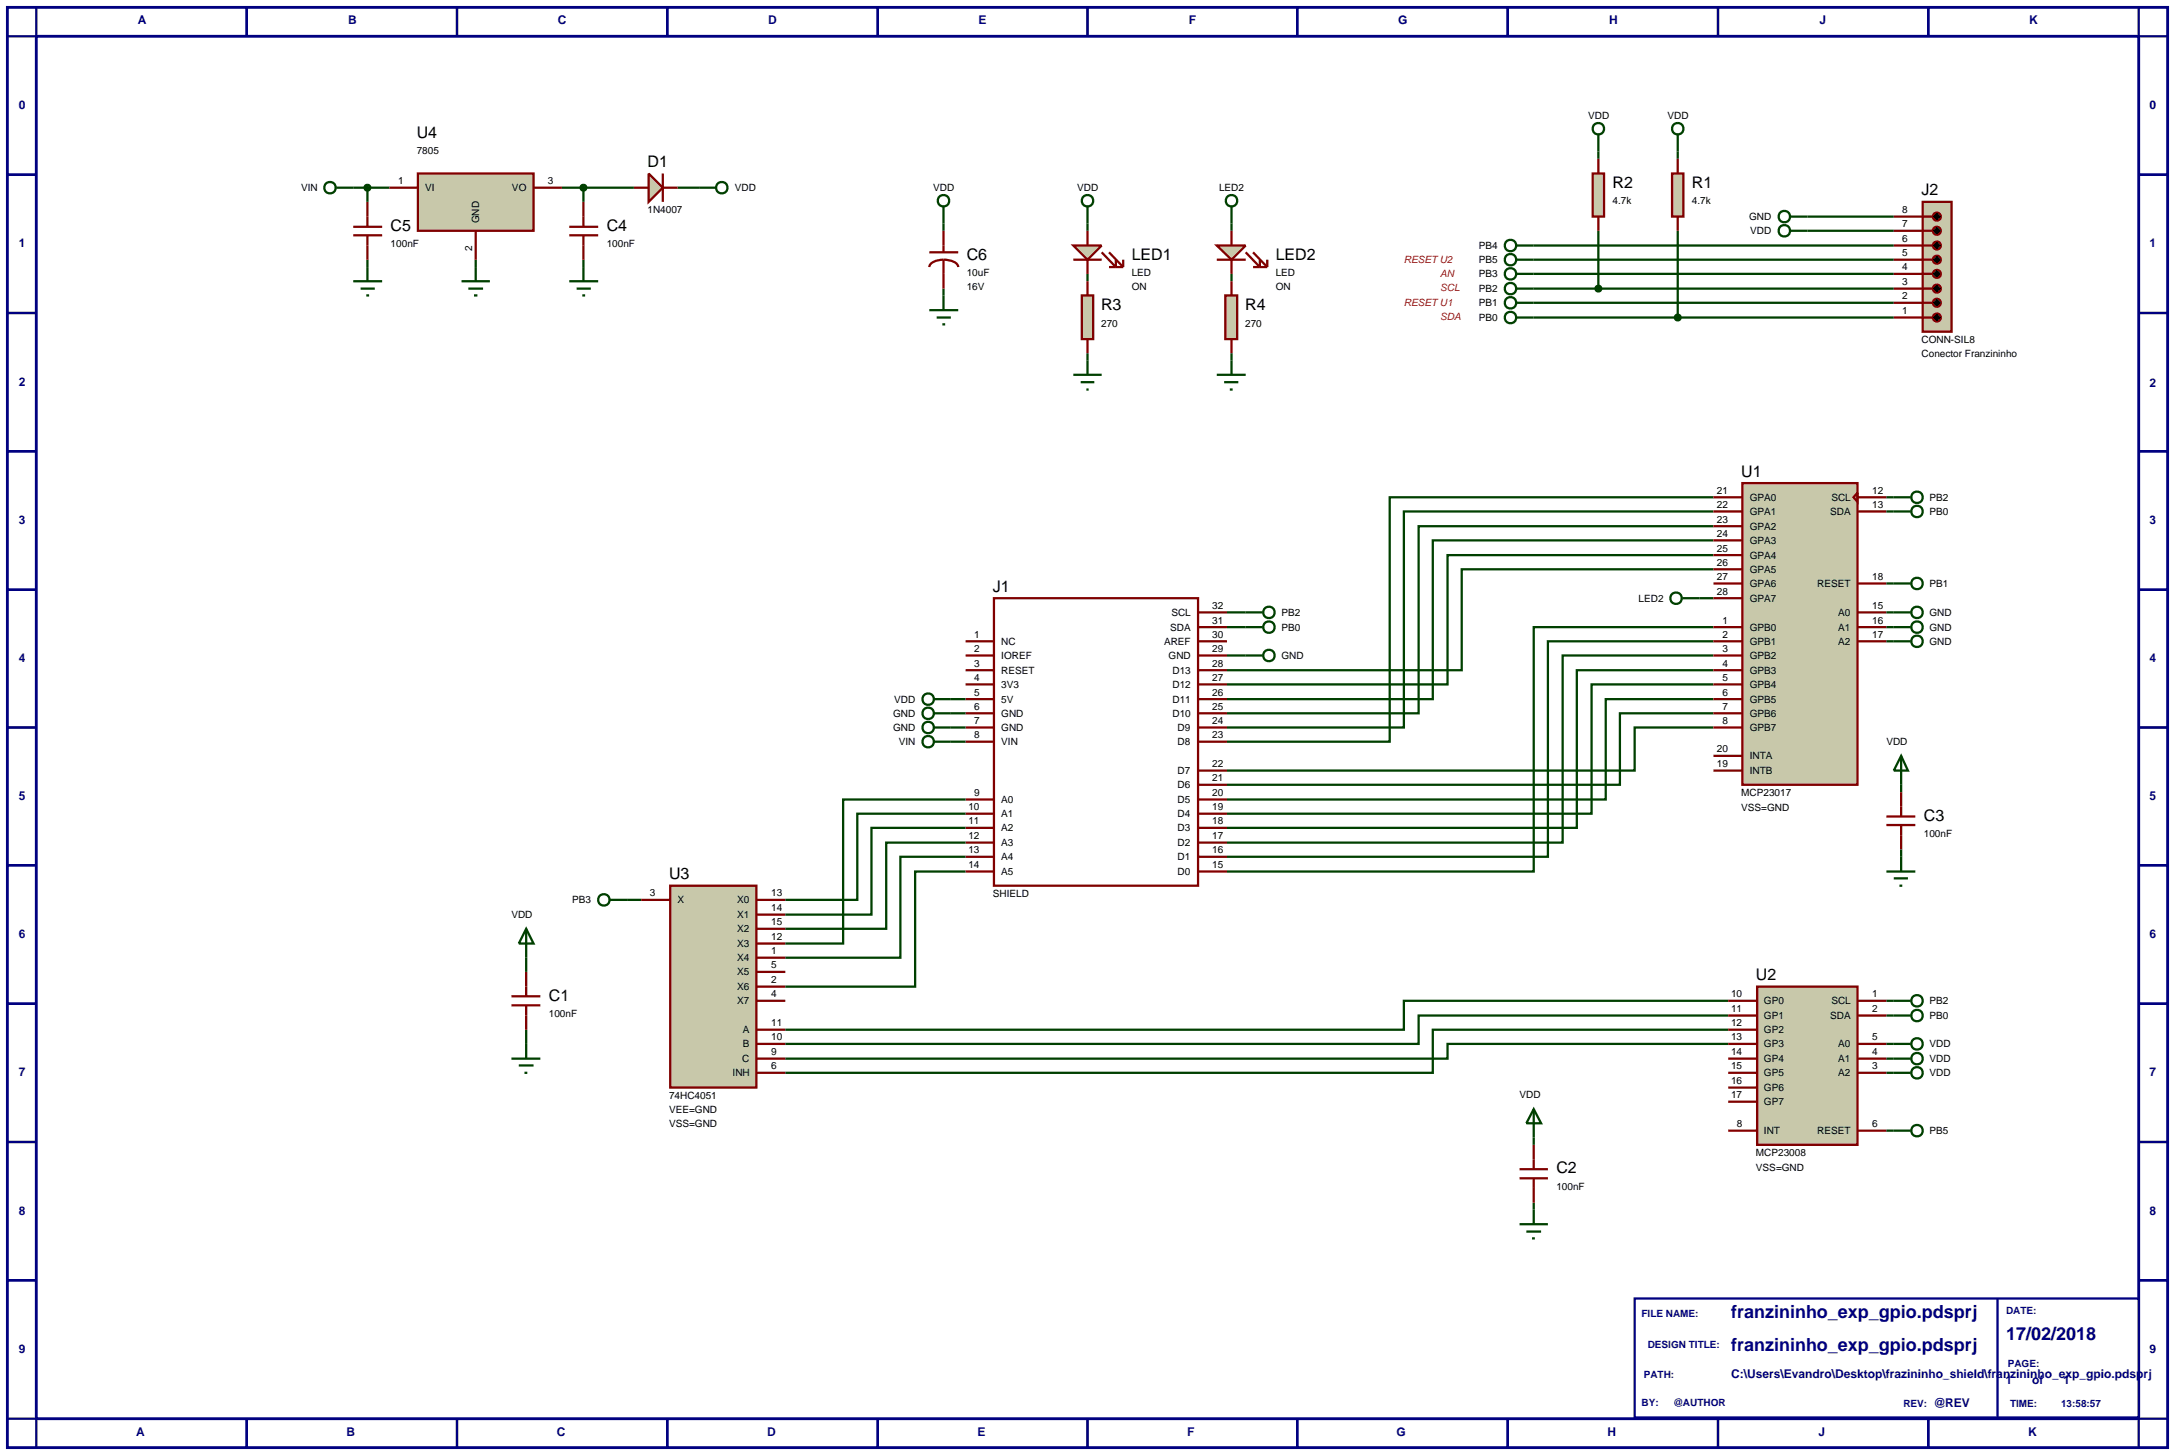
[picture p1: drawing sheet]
<svg xmlns="http://www.w3.org/2000/svg" width="384mm" height="257mm" viewBox="0 0 384 257" stroke-linecap="round" stroke-linejoin="round" font-family="sans-serif">
<path d="M1.3 1.3h381v254h-381zM6.4 6.4h370.8v243.8h-370.8z" fill="none" stroke="#000080" stroke-width=".5"/>
<g fill="none" stroke="#000080" stroke-width=".4">
<path d="M6.4 1.3v5.1h-5.1M43.5 1.3v5.1M80.6 1.3v5.1M117.7 1.3v5.1M154.8 1.3v5.1M191.8 1.3v5.1M228.8 1.3v5.1M265.9 1.3v5.1M303 1.3v5.1M340.1 1.3v5.1M377.2 1.3v5.1h5.1M1.3 30.8h5.1"/>
<path d="M377.2 30.8h5.1M1.3 55.2h5.1M377.2 55.2h5.1M1.3 79.6h5.1M377.2 79.6h5.1M1.3 104h5.1M377.2 104h5.1M1.3 128.3h5.1M377.2 128.3h5.1M1.3 152.6h5.1M377.2 152.6h5.1M1.3 177h5.1"/>
<path d="M377.2 177h5.1M1.3 201.4h5.1M377.2 201.4h5.1M1.3 225.8h5.1M377.2 225.8h5.1M1.3 250.2h5.1v5.1M43.5 250.2v5.1M80.6 250.2v5.1M117.7 250.2v5.1M154.8 250.2v5.1M191.8 250.2v5.1M228.8 250.2v5.1"/>
<path d="M265.9 250.2v5.1M303 250.2v5.1M340.1 250.2v5.1M382.3 250.2h-5.1v5.1"/>
</g>
<path d="M288.3 229h88.9v21h-88.9z" fill="#fff" stroke="#000080" stroke-width=".4"/>
<path d="M352.3 229v21" fill="none" stroke="#000080" stroke-width=".4"/>
<g fill="none" stroke="#004000" stroke-width=".4">
<path d="M62.3 33.1h6.4M64.8 33.1v2.5M99.1 33.1h12.7M102.9 33.1v2.5M119.5 33.1h3.8M166.4 39.4v1.3M191.8 39.4v1.3M217.2 39.4v1.3M281.9 26.7v1.3M295.9 26.7v1.3M318.8 38.2h15.2M64.8 45.8v1.3"/>
<path d="M83.9 45.8v1.3M102.9 45.8v1.3M166.4 50.9v1.2M191.8 48.3v1.3M217.2 48.3v1.3M270.5 53.4h63.5M270.5 48.3h63.5M270.5 45.8h63.5M270.5 43.3h63.5M270.5 56h63.5M270.5 50.9h63.5M281.9 40.7v10.2"/>
<path d="M295.9 40.7v15.3M318.8 40.7h15.2M191.8 62.3v1.3M217.2 62.3v1.3M302.2 97.9h-46.9v22.8h-38.9M302.2 95.3h-49.5v28h-36.3M302.2 92.8h-52v33h-33.8M302.2 90.2h-54.6v38.1h-31.2M302.2 87.7h-57.1v43.1h-28.7M332.7 90.2h1.3M332.7 87.7h1.3M216.4 115.6h3.3"/>
<path d="M216.4 110.6h3.3M216.4 108h3.3M299.7 105.5h2.5M302.2 118.2h-24.1v27.8h-61.7M302.2 115.6h-26.6v33h-59.2M302.2 113.1h-29.2v38h-56.6M302.2 110.6h-31.7v43.1h-54.1M302.2 100.4h-44.4v17.8h-41.4M332.7 110.6h1.3M332.7 108h1.3M332.7 113.1h1.3M332.7 102.9h1.3"/>
<path d="M167.7 128.3h2.6M167.7 125.8h2.6M167.7 130.8h2.6M167.7 123.3h2.6M302.2 128.3h-13.9v7.6h-71.9M302.2 125.8h-16.5v12.6h-69.3M302.2 123.3h-19v17.7h-66.8M302.2 120.7h-21.5v22.8h-64.3M335.3 138.4v1.3M110.6 158.7h2.5M170.3 143.5h-19.1v15.2h-12.7M170.3 146h-16.6v15.3h-15.2"/>
<path d="M170.3 148.6h-14v15.2h-17.8M170.3 141h-21.6v25.4h-10.2M170.3 151.1h-11.5v17.8h-20.3M170.3 153.7h-8.9v20.3h-22.9M335.3 149.8v1.3M92.8 168.9v2.5M304.8 176.5h-57.2v5.1h-109.1M304.8 179.1h-54.6v5h-111.7M332.7 179.1h1.3M332.7 176.5h1.3M92.8 181.6v2.5M304.8 184.1h-49.5v2.6h-116.8"/>
<path d="M304.8 181.6h-52.1v7.6h-114.2M332.7 199.4h1.3M332.7 189.2h1.3M332.7 186.7h1.3M332.7 184.1h1.3M270.5 200.6v1.3M270.5 212.1v1.2"/>
</g>
<path d="M307.3 85.2h20.3v53.2h-20.3z" fill="#c8c8aa" stroke="#800000" stroke-width=".4"/>
<g fill="none" stroke="#800000" stroke-width=".4">
<path d="M302.2 87.7h5.1M302.2 90.2h5.1M302.2 92.8h5.1M302.2 95.3h5.1M302.2 97.9h5.1M327.6 86.9v1.6l-.7-.8zM327.6 87.7h5.1M327.6 90.2h5.1M170.3 113.1h5M170.3 115.6h5M170.3 118.2h5M175.3 105.5h36v50.7h-36z"/>
<path d="M211.3 110.6h5.1M211.3 113.1h5.1M211.3 115.6h5.1M211.3 118.2h5.1M211.3 108h5.1M302.2 100.4h5.1M302.2 102.9h5.1M302.2 105.5h5.1M302.2 110.6h5.1M302.2 113.1h5.1M302.2 115.6h5.1M302.2 118.2h5.1"/>
<path d="M327.6 102.9h5.1M327.6 110.6h5.1M327.6 113.1h5.1M327.6 108h5.1M170.3 120.7h5M170.3 123.3h5M170.3 125.8h5M170.3 128.3h5M170.3 130.8h5M211.3 120.7h5.1M211.3 123.3h5.1M211.3 125.8h5.1"/>
<path d="M211.3 128.3h5.1M211.3 135.9h5.1M211.3 130.8h5.1M211.3 138.4h5.1M302.2 120.7h5.1M302.2 123.3h5.1M302.2 125.8h5.1M302.2 128.3h5.1M302.2 133.3h5.1M302.2 135.9h5.1M170.3 141h5M170.3 143.5h5"/>
<path d="M170.3 146h5M170.3 148.6h5M170.3 151.1h5M170.3 153.7h5M211.3 141h5.1M211.3 143.5h5.1M211.3 146h5.1M211.3 148.6h5.1M211.3 151.1h5.1M211.3 153.7h5.1"/>
</g>
<path d="M339.1 35.6h5.1v22.9h-5.1z" fill="#c8c8aa" stroke="#800000" stroke-width=".4"/>
<path d="M334 38.2h6.8M334 56h6.8M334 53.4h6.8M334 50.9h6.8M334 48.3h6.8M334 45.8h6.8M334 43.3h6.8M334 40.7h6.8" fill="none" stroke="#800000" stroke-width=".4"/>
<g fill="#000" stroke="#800000" stroke-width=".4">
<path d="M341.1 37.7l.5-.2-.7 .7zM341.6 37.5a.68 .68 0 0 1 .7 .7zM342.3 38.2a.68 .68 0 0 1-.7 .7zM340.9 38.2l.7 .7a.68 .68 0 0 1-.7-.7z"/>
<path d="M341.1 55.5l.5-.2-.7 .7zM341.6 55.3a.68 .68 0 0 1 .7 .7zM342.3 56a.68 .68 0 0 1-.7 .7zM340.9 56l.7 .7a.68 .68 0 0 1-.7-.7z"/>
<path d="M341.1 52.9l.5-.2-.7 .7zM341.6 52.7a.68 .68 0 0 1 .7 .7zM342.3 53.4a.68 .68 0 0 1-.7 .7zM340.9 53.4l.7 .7a.68 .68 0 0 1-.7-.7z"/>
<path d="M341.1 50.4l.5-.2-.7 .7zM341.6 50.2a.68 .68 0 0 1 .7 .7zM342.3 50.9a.68 .68 0 0 1-.7 .7zM340.9 50.9l.7 .7a.68 .68 0 0 1-.7-.7z"/>
<path d="M341.1 47.8l.5-.2-.7 .7zM341.6 47.6a.68 .68 0 0 1 .7 .7zM342.3 48.3a.68 .68 0 0 1-.7 .7zM340.9 48.3l.7 .7a.68 .68 0 0 1-.7-.7z"/>
<path d="M341.1 45.3l.5-.2-.7 .7zM341.6 45.1a.68 .68 0 0 1 .7 .7zM342.3 45.8a.68 .68 0 0 1-.7 .7zM340.9 45.8l.7 .7a.68 .68 0 0 1-.7-.7z"/>
<path d="M341.1 42.8l.5-.2-.7 .7zM341.6 42.6a.68 .68 0 0 1 .7 .7zM342.3 43.3a.68 .68 0 0 1-.7 .7zM340.9 43.3l.7 .7a.68 .68 0 0 1-.7-.7z"/>
<path d="M341.1 40.2l.5-.2-.7 .7zM341.6 40a.68 .68 0 0 1 .7 .7zM342.3 40.7a.68 .68 0 0 1-.7 .7zM340.9 40.7l.7 .7a.68 .68 0 0 1-.7-.7z"/>
</g>
<path d="M340.9 38.2l.7-.7 .7 .7-.7 .7zM340.9 56l.7-.7 .7 .7-.7 .7zM340.9 53.4l.7-.7 .7 .7-.7 .7zM340.9 50.9l.7-.7 .7 .7-.7 .7zM340.9 48.3l.7-.7 .7 .7-.7 .7zM341.6 45.1l.7 .7-.7 .7-.7-.7zM340.9 43.3l.7-.7 .7 .7-.7 .7zM340.9 40.7l.7-.7 .7 .7-.7 .7z" fill="#000"/>
<g fill="none" stroke="#004000" stroke-width=".4">
<path d="M315.7 38.2h3.1M267.4 56h3.1M267.4 53.4h3.1M267.4 50.9h3.1M267.4 48.3h3.1M267.4 45.8h3.1M267.4 43.3h3.1M315.7 40.7h3.1"/>
<circle cx="314.7" cy="38.2" r="1.01"/>
<circle cx="266.4" cy="53.4" r="1.01"/>
<circle cx="266.4" cy="43.3" r="1.01"/>
<circle cx="266.4" cy="56" r="1.01"/>
<circle cx="266.4" cy="50.9" r="1.01"/>
<circle cx="266.4" cy="48.3" r="1.01"/>
<circle cx="266.4" cy="45.8" r="1.01"/>
<circle cx="314.7" cy="40.7" r="1.01"/>
</g>
<path d="M309.9 174h17.7v27.9h-17.7z" fill="#c8c8aa" stroke="#800000" stroke-width=".4"/>
<g fill="none" stroke="#800000" stroke-width=".4">
<path d="M304.8 176.5h5.1M304.8 179.1h5.1M327.6 176.5h5.1M327.6 179.1h5.1M304.8 181.6h5.1M304.8 186.7h5.1M304.8 184.1h5.1M304.8 189.2h5.1M304.8 191.8h5.1M304.8 194.3h5.1M304.8 199.4h5.1M327.6 186.7h5.1"/>
<path d="M327.6 184.1h5.1M327.6 189.2h5.1M327.6 199.4h5.1"/>
</g>
<path d="M118.2 156.2h15.2v35.6h-15.2z" fill="#c8c8aa" stroke="#800000" stroke-width=".4"/>
<g fill="none" stroke="#800000" stroke-width=".4">
<path d="M335.3 139.7v4.3M113.1 158.7h5.1M133.4 158.7h5.1M332.7 145.5h5.1M332.7 144h5.1M335.3 145.5v4.3M90.2 177.3h5.1M90.2 175.7h5.1M92.8 171.4v4.3M92.8 177.3v4.3M133.4 161.3h5.1M133.4 163.8h5.1"/>
<path d="M133.4 166.4h5.1M133.4 168.9h5.1M133.4 171.4h5.1M133.4 174h5.1M133.4 176.5h5.1M133.4 181.6h5.1M133.4 184.1h5.1M133.4 186.7h5.1M133.4 189.2h5.1M268 207.8h5M268 206.2h5M270.5 201.9v4.3"/>
<path d="M270.5 207.8v4.3"/>
</g>
<g fill="none" stroke="#004000" stroke-width=".4">
<path d="M334 90.2h3M334 87.7h3M219.7 115.6h3M219.7 110.6h3M219.7 108h3M334 110.6h3M334 108h3M334 113.1h3M334 102.9h3M164.7 128.3h3M164.7 125.8h3M164.7 130.8h3"/>
<path d="M164.7 123.3h3M335.3 133.3l1.2 2.6h-2.5zM335.3 133.3v5.1M332.7 153.7h5.1M334 154.9h2.5M335 156.2h.5M335.3 151.1v2.6M92.8 163.8l1.3 2.6h-2.6zM92.8 163.8v5.1M334 179.1h3M334 176.5h3M90.2 186.7h5.1"/>
<path d="M91.5 187.9h2.6M92.5 189.2h.5M92.8 184.1v2.6M270.5 195.6l1.3 2.5h-2.6zM270.5 195.6v5M334 186.7h3M334 189.2h3M334 199.4h3M334 184.1h3M268 215.9h5M269.2 217.2h2.6M270.2 218.4h.5"/>
<path d="M270.5 213.3v2.6"/>
<circle cx="338.1" cy="87.7" r="1.01"/>
<circle cx="338.1" cy="90.2" r="1.01"/>
<circle cx="223.8" cy="108" r="1.01"/>
<circle cx="223.8" cy="110.6" r="1.01"/>
<circle cx="223.8" cy="115.6" r="1.01"/>
<circle cx="338.1" cy="113.1" r="1.01"/>
<circle cx="338.1" cy="108" r="1.01"/>
<circle cx="338.1" cy="110.6" r="1.01"/>
<circle cx="338.1" cy="102.9" r="1.01"/>
<circle cx="163.7" cy="128.3" r="1.01"/>
<circle cx="163.7" cy="123.3" r="1.01"/>
<circle cx="163.7" cy="125.8" r="1.01"/>
<circle cx="163.7" cy="130.8" r="1.01"/>
<circle cx="338.1" cy="176.5" r="1.01"/>
<circle cx="338.1" cy="179.1" r="1.01"/>
<circle cx="338.1" cy="184.1" r="1.01"/>
<circle cx="338.1" cy="199.4" r="1.01"/>
<circle cx="338.1" cy="186.7" r="1.01"/>
<circle cx="338.1" cy="189.2" r="1.01"/>
</g>
<path d="M73.7 30.6h20.4v10.1h-20.4z" fill="#c8c8aa" stroke="#800000" stroke-width=".4"/>
<path d="M64.8 35.6v4.4M68.7 33.1h5M94.1 33.1h5M102.9 35.6v4.4M62.3 41.5h5.1M62.3 40h5.1M64.8 41.5v4.3M83.9 40.7v5.1M100.4 41.5h5.1M100.4 40h5.1M102.9 41.5v4.3" fill="none" stroke="#800000" stroke-width=".4"/>
<g fill="none" stroke="#004000" stroke-width=".4">
<path d="M59.3 33.1h3M123.3 33.1h3"/>
<circle cx="58.2" cy="33.1" r="1.01"/>
<circle cx="127.3" cy="33.1" r="1.01"/>
</g>
<path d="M64.5 32.7l.3-.1-.5 .5zM64.8 32.6l.4 .2 .1 .3zM65.3 33.1l-.1 .3-.4 .2zM64.3 33.1l.5 .5-.4-.2z" fill="#004000" stroke="#004000" stroke-width=".4"/>
<path d="M64.8 32.6l.5 .5-.5 .5-.5-.5z" fill="#004000"/>
<g fill="none" stroke="#004000" stroke-width=".4">
<path d="M62.3 49.6h5.1M63.6 50.9h2.5M64.6 52.1h.5M64.8 47.1v2.5M81.4 49.6h5M82.6 50.9h2.6M83.6 52.1h.6M83.9 47.1v2.5M100.4 49.6h5.1M101.7 50.9h2.5M102.7 52.1h.5M102.9 47.1v2.5"/>
<path d="M107.5 158.7h3.1"/>
<circle cx="106.5" cy="158.7" r="1.01"/>
</g>
<path d="M114.4 30.6l2.5 2.5-2.5 2.5z" fill="#c8c8aa" stroke="#800000" stroke-width=".4"/>
<path d="M111.8 33.1h2.6M116.9 30.6v5M116.9 33.1h2.6" fill="none" stroke="#800000" stroke-width=".4"/>
<path d="M102.6 32.7l.3-.1-.5 .5zM102.9 32.6l.4 .2 .1 .3zM103.4 33.1l-.2 .4-.3 .1zM102.4 33.1l.5 .5-.3-.1z" fill="#004000" stroke="#004000" stroke-width=".4"/>
<path d="M102.9 32.6l.5 .5-.5 .5-.5-.5z" fill="#004000"/>
<path d="M294.9 30.6h2v7.6h-2z" fill="#c8c8aa" stroke="#800000" stroke-width=".4"/>
<path d="M295.9 28v2.6M295.9 38.2v2.5" fill="none" stroke="#800000" stroke-width=".4"/>
<path d="M295.5 55.7l.4-.2-.5 .5zM295.9 55.5l.3 .1 .2 .4zM295.9 56.5l.5-.5-.2 .4zM295.4 56l.5 .5-.3-.1z" fill="#004000" stroke="#004000" stroke-width=".4"/>
<path d="M295.4 56l.5-.5 .5 .5-.5 .5z" fill="#004000"/>
<path d="M280.9 30.6h2v7.6h-2z" fill="#c8c8aa" stroke="#800000" stroke-width=".4"/>
<path d="M281.9 28v2.6M281.9 38.2v2.5" fill="none" stroke="#800000" stroke-width=".4"/>
<path d="M281.5 50.6l.4-.2-.5 .5zM281.9 50.4l.3 .1 .2 .4zM282.4 50.9l-.1 .3-.4 .2zM281.4 50.9l.5 .5-.4-.2z" fill="#004000" stroke="#004000" stroke-width=".4"/>
<path d="M281.4 50.9l.5-.5 .5 .5-.5 .5z" fill="#004000"/>
<g fill="none" stroke="#004000" stroke-width=".4">
<path d="M166.4 36.4v3M281.9 23.7v3M295.9 23.7v3M163.9 54.7h5.1M165.2 56h2.5M166.2 57.2h.5M166.4 52.1v2.6"/>
<circle cx="166.4" cy="35.4" r="1.01"/>
<circle cx="281.9" cy="22.7" r="1.01"/>
<circle cx="295.9" cy="22.7" r="1.01"/>
</g>
<path d="M163.9 44.5h5.1M166.4 45.8a3.2 3.2 0 0 1 2.5 .9l.1 .4M166.4 45.8a3.1 3.1 0 0 0-2.4 .9l-.1 .4M166.4 40.7v3.8M166.4 45.8v5.1" fill="none" stroke="#800000" stroke-width=".4"/>
<path d="M189.3 43.3h5l-2.5 2.5z" fill="#c8c8aa" stroke="#800000" stroke-width=".4"/>
<path d="M189.3 45.8h5M191.8 40.7v2.6M191.8 45.8v2.5M194.3 44.5l2.5 2.6v-1.3M195.6 44.5l2.5 2.6M195.6 47.1h2.5M198.1 45.8v1.3" fill="none" stroke="#800000" stroke-width=".4"/>
<g fill="none" stroke="#004000" stroke-width=".4">
<path d="M191.8 36.4v3"/>
<circle cx="191.8" cy="35.4" r="1.01"/>
</g>
<path d="M190.8 52.1h2v7.7h-2z" fill="#c8c8aa" stroke="#800000" stroke-width=".4"/>
<path d="M191.8 49.6v2.5M191.8 59.8v2.5" fill="none" stroke="#800000" stroke-width=".4"/>
<path d="M189.3 66.1h5M190.6 67.4h2.4M191.6 68.7h.4M191.8 63.6v2.5" fill="none" stroke="#004000" stroke-width=".4"/>
<path d="M214.6 43.3h5.1l-2.5 2.5z" fill="#c8c8aa" stroke="#800000" stroke-width=".4"/>
<path d="M214.6 45.8h5.1M217.2 40.7v2.6M217.2 45.8v2.5M219.7 44.5l2.5 2.6v-1.3M221 44.5l2.5 2.6M221 47.1h2.5M223.5 45.8v1.3" fill="none" stroke="#800000" stroke-width=".4"/>
<g fill="none" stroke="#004000" stroke-width=".4">
<path d="M217.2 36.4v3"/>
<circle cx="217.2" cy="35.4" r="1.01"/>
</g>
<path d="M216.1 52.1h2.1v7.7h-2.1z" fill="#c8c8aa" stroke="#800000" stroke-width=".4"/>
<path d="M217.2 49.6v2.5M217.2 59.8v2.5" fill="none" stroke="#800000" stroke-width=".4"/>
<g fill="none" stroke="#004000" stroke-width=".4">
<path d="M214.6 66.1h5.1M215.9 67.4h2.5M216.9 68.7h.5M217.2 63.6v2.5M296.7 105.5h3"/>
<circle cx="295.6" cy="105.5" r="1.01"/>
</g>
<g font-size="3.2" fill="#000080">
<text x="305.3" y="232.4">franzininho_exp_gpio.pdsprj</text>
<text x="305.3" y="238.2">franzininho_exp_gpio.pdsprj</text>
<text x="353.8" y="236.4">17/02/2018</text>
</g>
<g font-size="2.8">
<text x="73.5" y="24.3">U4</text>
<text x="114.2" y="29.5">D1</text>
<text x="284.4" y="33.2">R2</text>
<text x="298.4" y="33.2">R1</text>
<text x="338.9" y="34.5">J2</text>
<text x="68.9" y="40.8">C5</text>
<text x="107" y="40.8">C4</text>
<text x="170.5" y="45.9">C6</text>
<text x="199.6" y="45.9">LED1</text>
<text x="225" y="45.9">LED2</text>
<text x="194.2" y="54.7">R3</text>
<text x="219.6" y="54.7">R4</text>
<text x="307.1" y="84.1">U1</text>
<text x="175.1" y="104.4">J1</text>
<text x="339.3" y="144.8">C3</text>
<text x="118" y="155.1">U3</text>
<text x="309.7" y="172.9">U2</text>
<text x="96.8" y="176.6">C1</text>
<text x="274.5" y="207">C2</text>
</g>
<g font-size="2.1" fill="#000080">
<text x="24.3" y="4.2">A</text>
<text x="61.4" y="4.2">B</text>
<text x="98.4" y="4.2">C</text>
<text x="135.5" y="4.2">D</text>
<text x="172.6" y="4.2">E</text>
<text x="209.7" y="4.2">F</text>
<text x="246.6" y="4.2">G</text>
<text x="283.8" y="4.2">H</text>
<text x="320.9" y="4.2">J</text>
<text x="357.9" y="4.2">K</text>
<text x="3.3" y="19.2">0</text>
<text x="379.1" y="19.2">0</text>
<text x="3.3" y="43.6">1</text>
<text x="379.1" y="43.6">1</text>
<text x="3.3" y="68">2</text>
<text x="379.1" y="68.2">2</text>
<text x="3.3" y="92.4">3</text>
<text x="379.1" y="92.4">3</text>
<text x="3.3" y="116.8">4</text>
<text x="379.1" y="116.8">4</text>
<text x="3.3" y="141">5</text>
<text x="379.1" y="141">5</text>
<text x="3.3" y="165.4">6</text>
<text x="379.1" y="165.4">6</text>
<text x="3.3" y="189.8">7</text>
<text x="379.1" y="189.8">7</text>
<text x="3.3" y="214.2">8</text>
<text x="379.1" y="214.2">8</text>
<text x="3.3" y="238.6">9</text>
<text x="379.1" y="238.6">9</text>
<text x="305.3" y="243">C:\Users\Evandro\Desktop\frazininho_shield\franzininho_exp_gpio.pdsprj</text>
<text x="353.7" y="244">1</text>
<text x="358.4" y="244">of</text>
<text x="363.9" y="244">1</text>
<text x="341" y="248.1">@REV</text>
<text x="24" y="253.3">A</text>
<text x="61.1" y="253.3">B</text>
<text x="98.2" y="253.3">C</text>
<text x="135.3" y="253.3">D</text>
<text x="172.4" y="253.3">E</text>
<text x="209.4" y="253.3">F</text>
<text x="246.3" y="253.3">G</text>
<text x="283.5" y="253.3">H</text>
<text x="320.7" y="253.3">J</text>
<text x="357.7" y="253.3">K</text>
</g>
<g font-size="1.8">
<text x="280.1" y="21">VDD</text>
<text x="294.1" y="21">VDD</text>
<text x="73.5" y="27.1">7805</text>
<text x="53.1" y="33.7">VIN</text>
<text x="70.2" y="32.5">1</text>
<text x="75" y="33.7">VI</text>
<text x="90.3" y="33.7">VO</text>
<text x="96.6" y="32.5">3</text>
<text x="129.6" y="33.7">VDD</text>
<text x="164.6" y="33.7">VDD</text>
<text x="190" y="33.7">VDD</text>
<text x="215" y="33.7">LED2</text>
<text x="284.4" y="36">4.7k</text>
<text x="298.4" y="36">4.7k</text>
<text x="84.5" y="39.4" transform="rotate(-90 84.5 39.4)">GND</text>
<text x="114.2" y="37.6">1N4007</text>
<text x="308.5" y="38.8">GND</text>
<text x="308.7" y="41.3">VDD</text>
<text x="335.5" y="40.1">7</text>
<text x="335.5" y="37.6">8</text>
<text x="68.9" y="43.6">100nF</text>
<text x="83.3" y="44.3" transform="rotate(-90 83.3 44.3)">2</text>
<text x="107" y="43.6">100nF</text>
<text x="260.8" y="46.4">PB5</text>
<text x="260.8" y="43.9">PB4</text>
<text x="335.5" y="47.7">4</text>
<text x="335.5" y="45.2">5</text>
<text x="335.5" y="42.7">6</text>
<text x="170.5" y="48.7">10uF</text>
<text x="170.5" y="51.2">16V</text>
<text x="199.6" y="48.7">LED</text>
<text x="199.6" y="51.2">ON</text>
<text x="225" y="48.7">LED</text>
<text x="225" y="51.2">ON</text>
<text x="260.8" y="54">PB1</text>
<text x="260.8" y="51.5">PB2</text>
<text x="260.8" y="48.9">PB3</text>
<text x="335.5" y="52.8">2</text>
<text x="335.5" y="50.3">3</text>
<text x="194.2" y="57.6">270</text>
<text x="219.6" y="57.6">270</text>
<text x="260.8" y="56.6">PB0</text>
<text x="335.5" y="55.4">1</text>
<text x="338.9" y="60.5">CONN-SIL8</text>
<text x="338.9" y="63">Conector Franzininho</text>
<text x="302.8" y="87.1">21</text>
<text x="302.8" y="89.6">22</text>
<text x="308.6" y="88.3">GPA0</text>
<text x="323" y="88.3">SCL</text>
<text x="330.2" y="89.6">13</text>
<text x="330.2" y="87.1">12</text>
<text x="340.3" y="88.3">PB2</text>
<text x="302.8" y="92.2">23</text>
<text x="302.8" y="94.7">24</text>
<text x="308.6" y="90.8">GPA1</text>
<text x="308.6" y="93.4">GPA2</text>
<text x="308.6" y="95.9">GPA3</text>
<text x="322.8" y="90.8">SDA</text>
<text x="340.3" y="90.8">PB0</text>
<text x="302.8" y="97.3">25</text>
<text x="302.8" y="99.8">26</text>
<text x="308.6" y="98.5">GPA4</text>
<text x="308.6" y="101">GPA5</text>
<text x="213.8" y="107.4">32</text>
<text x="289" y="106.1">LED2</text>
<text x="302.8" y="102.3">27</text>
<text x="302.8" y="104.9">28</text>
<text x="308.6" y="103.5">GPA6</text>
<text x="308.6" y="106.1">GPA7</text>
<text x="320.5" y="103.5">RESET</text>
<text x="330.2" y="107.4">15</text>
<text x="330.2" y="102.3">18</text>
<text x="340.3" y="103.5">PB1</text>
<text x="171.8" y="112.5">1</text>
<text x="176.6" y="113.7">NC</text>
<text x="205.3" y="113.7">AREF</text>
<text x="206.4" y="111.2">SDA</text>
<text x="206.6" y="108.6">SCL</text>
<text x="213.8" y="110">31</text>
<text x="213.8" y="112.5">30</text>
<text x="226" y="111.2">PB0</text>
<text x="226" y="108.6">PB2</text>
<text x="303.8" y="110">1</text>
<text x="303.8" y="112.5">2</text>
<text x="308.6" y="111.2">GPB0</text>
<text x="308.6" y="113.7">GPB1</text>
<text x="324.2" y="108.6">A0</text>
<text x="324.2" y="111.2">A1</text>
<text x="324.2" y="113.7">A2</text>
<text x="330.2" y="110">16</text>
<text x="330.2" y="112.5">17</text>
<text x="340.3" y="108.6">GND</text>
<text x="340.3" y="111.2">GND</text>
<text x="340.3" y="113.7">GND</text>
<text x="171.8" y="115">2</text>
<text x="171.8" y="117.6">3</text>
<text x="176.6" y="116.2">IOREF</text>
<text x="176.6" y="118.8">RESET</text>
<text x="206.1" y="116.2">GND</text>
<text x="206.8" y="118.8">D13</text>
<text x="213.8" y="115">29</text>
<text x="213.8" y="117.6">28</text>
<text x="226" y="116.2">GND</text>
<text x="303.8" y="115">3</text>
<text x="303.8" y="117.6">4</text>
<text x="308.6" y="116.2">GPB2</text>
<text x="308.6" y="118.8">GPB3</text>
<text x="157.7" y="123.9">VDD</text>
<text x="171.8" y="120.1">4</text>
<text x="171.8" y="122.7">5</text>
<text x="171.8" y="125.2">6</text>
<text x="176.6" y="121.3">3V3</text>
<text x="176.6" y="123.9">5V</text>
<text x="206.8" y="121.3">D12</text>
<text x="206.8" y="123.9">D11</text>
<text x="213.8" y="120.1">27</text>
<text x="213.8" y="122.7">26</text>
<text x="213.8" y="125.2">25</text>
<text x="303.8" y="120.1">5</text>
<text x="303.8" y="122.7">6</text>
<text x="303.8" y="125.2">7</text>
<text x="308.6" y="121.3">GPB4</text>
<text x="308.6" y="123.9">GPB5</text>
<text x="157.5" y="128.9">GND</text>
<text x="157.5" y="126.4">GND</text>
<text x="158.5" y="131.4">VIN</text>
<text x="171.8" y="127.7">7</text>
<text x="171.8" y="130.2">8</text>
<text x="176.6" y="126.4">GND</text>
<text x="176.6" y="128.9">GND</text>
<text x="176.6" y="131.4">VIN</text>
<text x="206.8" y="126.4">D10</text>
<text x="207.7" y="128.9">D9</text>
<text x="207.7" y="131.4">D8</text>
<text x="213.8" y="127.7">24</text>
<text x="213.8" y="130.2">23</text>
<text x="303.8" y="127.7">8</text>
<text x="308.6" y="126.4">GPB6</text>
<text x="308.6" y="128.9">GPB7</text>
<text x="332.7" y="131.4">VDD</text>
<text x="207.7" y="136.5">D7</text>
<text x="213.8" y="135.3">22</text>
<text x="213.8" y="137.8">21</text>
<text x="302.8" y="132.7">20</text>
<text x="302.8" y="135.3">19</text>
<text x="308.6" y="133.9">INTA</text>
<text x="308.6" y="136.5">INTB</text>
<text x="170.8" y="142.9">10</text>
<text x="171.8" y="140.4">9</text>
<text x="176.6" y="141.6">A0</text>
<text x="207.7" y="139">D6</text>
<text x="207.7" y="141.6">D5</text>
<text x="213.8" y="140.4">20</text>
<text x="213.8" y="142.9">19</text>
<text x="307.1" y="140.4">MCP23017</text>
<text x="307.1" y="143">VSS=GND</text>
<text x="170.8" y="145.4">11</text>
<text x="170.8" y="148">12</text>
<text x="176.6" y="144.1">A1</text>
<text x="176.6" y="146.6">A2</text>
<text x="176.6" y="149.2">A3</text>
<text x="207.7" y="144.1">D4</text>
<text x="207.7" y="146.6">D3</text>
<text x="207.7" y="149.2">D2</text>
<text x="213.8" y="145.4">18</text>
<text x="213.8" y="148">17</text>
<text x="339.3" y="147.6">100nF</text>
<text x="170.8" y="150.5">13</text>
<text x="170.8" y="153.1">14</text>
<text x="176.6" y="151.7">A4</text>
<text x="176.6" y="154.3">A5</text>
<text x="207.7" y="151.7">D1</text>
<text x="207.7" y="154.3">D0</text>
<text x="213.8" y="150.5">16</text>
<text x="213.8" y="153.1">15</text>
<text x="90.2" y="161.9">VDD</text>
<text x="100.9" y="159.3">PB3</text>
<text x="114.6" y="158.1">3</text>
<text x="119.5" y="159.3">X</text>
<text x="130" y="159.3">X0</text>
<text x="130" y="161.9">X1</text>
<text x="136" y="158.1">13</text>
<text x="136" y="160.7">14</text>
<text x="175.1" y="158.2">SHIELD</text>
<text x="130" y="164.4">X2</text>
<text x="130" y="167">X3</text>
<text x="136" y="163.2">15</text>
<text x="136" y="165.8">12</text>
<text x="130" y="169.5">X4</text>
<text x="130" y="172">X5</text>
<text x="136" y="168.3">1</text>
<text x="136" y="170.8">5</text>
<text x="136" y="173.4">2</text>
<text x="96.8" y="179.4">100nF</text>
<text x="130" y="174.6">X6</text>
<text x="130" y="177.1">X7</text>
<text x="136" y="175.9">4</text>
<text x="305.3" y="175.9">10</text>
<text x="305.3" y="178.5">11</text>
<text x="311.1" y="177.1">GP0</text>
<text x="311.1" y="179.7">GP1</text>
<text x="322.8" y="179.7">SDA</text>
<text x="323" y="177.1">SCL</text>
<text x="330.2" y="175.9">1</text>
<text x="330.2" y="178.5">2</text>
<text x="340.3" y="179.7">PB0</text>
<text x="340.3" y="177.1">PB2</text>
<text x="131" y="182.2">A</text>
<text x="131" y="184.7">B</text>
<text x="136" y="181">11</text>
<text x="136" y="183.5">10</text>
<text x="305.3" y="181">12</text>
<text x="305.3" y="183.5">13</text>
<text x="311.1" y="182.2">GP2</text>
<text x="311.1" y="184.7">GP3</text>
<text x="324.2" y="184.7">A0</text>
<text x="330.2" y="183.5">5</text>
<text x="340.3" y="184.7">VDD</text>
<text x="129.2" y="189.8">INH</text>
<text x="130.9" y="187.3">C</text>
<text x="136" y="186.1">9</text>
<text x="136" y="188.6">6</text>
<text x="305.3" y="186.1">14</text>
<text x="305.3" y="188.6">15</text>
<text x="305.3" y="191.2">16</text>
<text x="311.1" y="187.3">GP4</text>
<text x="311.1" y="189.8">GP5</text>
<text x="324.2" y="187.3">A1</text>
<text x="324.2" y="189.8">A2</text>
<text x="330.2" y="186.1">4</text>
<text x="330.2" y="188.6">3</text>
<text x="340.3" y="189.8">VDD</text>
<text x="340.3" y="187.3">VDD</text>
<text x="118" y="193.8">74HC4051</text>
<text x="118" y="196.3">VEE=GND</text>
<text x="268" y="193.6">VDD</text>
<text x="305.3" y="193.7">17</text>
<text x="311.1" y="192.4">GP6</text>
<text x="311.1" y="194.9">GP7</text>
<text x="118" y="198.8">VSS=GND</text>
<text x="306.3" y="198.8">8</text>
<text x="309.7" y="203.9">MCP23008</text>
<text x="311.1" y="200">INT</text>
<text x="320.5" y="200">RESET</text>
<text x="330.2" y="198.8">6</text>
<text x="340.3" y="200">PB5</text>
<text x="274.5" y="209.9">100nF</text>
<text x="309.7" y="206.5">VSS=GND</text>
</g>
<g font-size="1.8" fill="#f00">
<text x="247.6" y="46.3">RESET U2</text>
<text x="247.6" y="53.9">RESET U1</text>
<text x="254" y="51.4">SCL</text>
<text x="254" y="48.9">AN</text>
<text x="254" y="56.5">SDA</text>
</g>
<g font-size="1.8" fill="#000080">
<text x="289.5" y="232.2">FILE NAME:</text>
<text x="353.8" y="231.7">DATE:</text>
<text x="290.6" y="237.7">DESIGN TITLE:</text>
<text x="289.9" y="243">PATH:</text>
<text x="354.1" y="241.1">PAGE:</text>
<text x="289.5" y="247.9">BY:</text>
<text x="295.1" y="247.9">@AUTHOR</text>
<text x="335.7" y="248.1">REV:</text>
<text x="354.5" y="248.1">TIME:</text>
<text x="363.5" y="248.1">13:58:57</text>
</g>
</svg>
